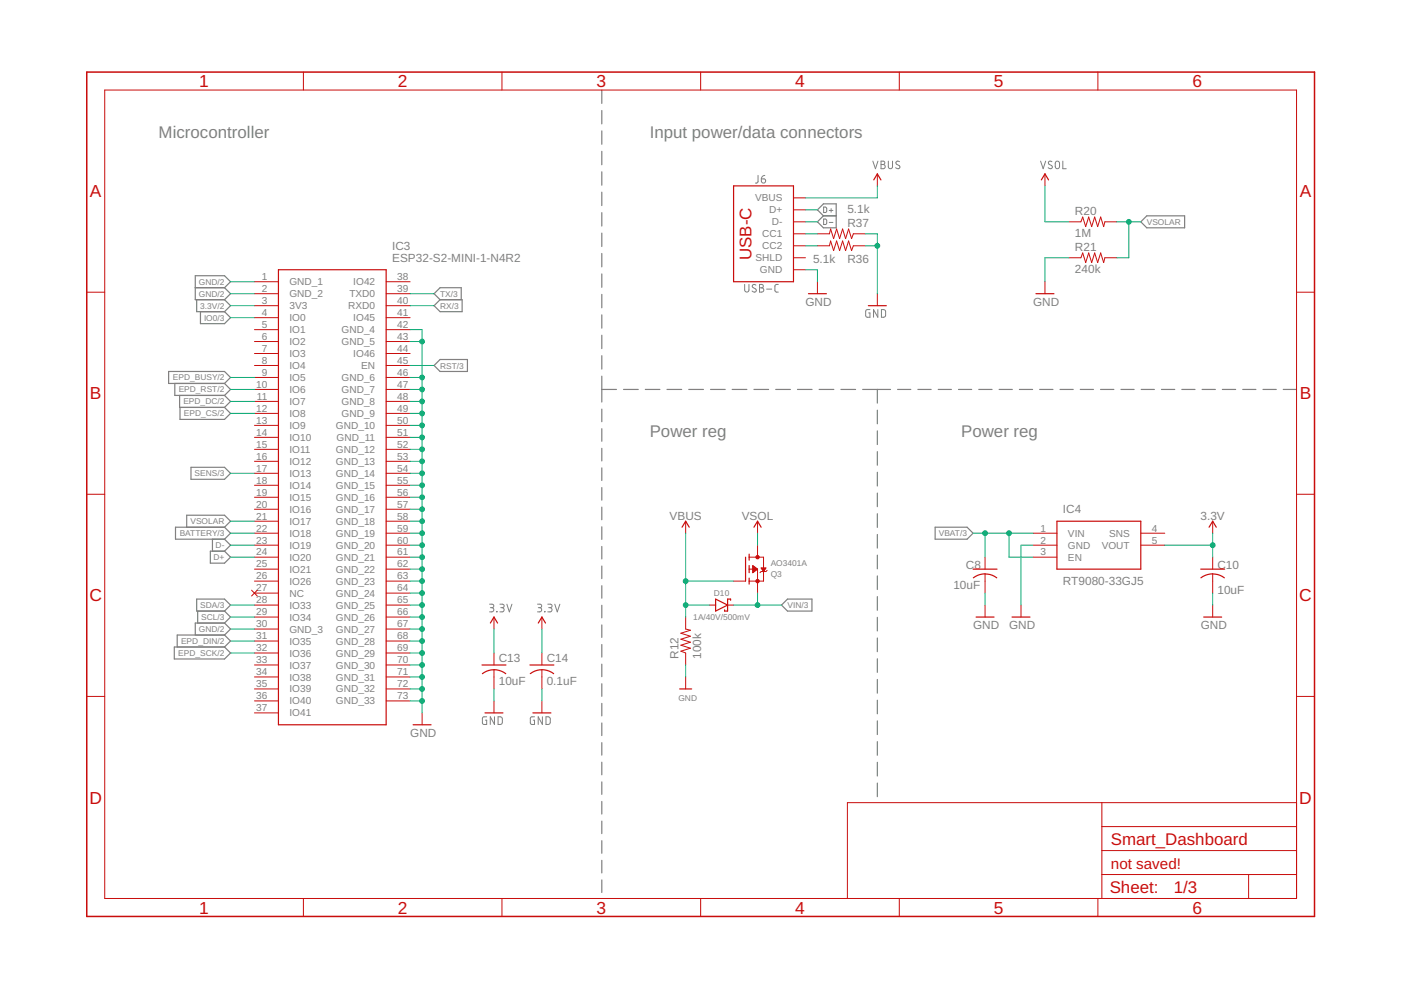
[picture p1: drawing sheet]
<svg xmlns="http://www.w3.org/2000/svg" width="297mm" height="210mm" viewBox="0 0 297 210" stroke-linecap="round" stroke-linejoin="round" font-family="sans-serif">
<g fill="none" stroke="#808080" stroke-width=".21">
<path d="M160.7 37.2v1.4l-.5 .2M161.4 37.9h.6a.45 .45 0 0 1 .3 .5 .45 .45 0 0 1-.5 .4 .45 .45 0 0 1-.4-.4zM162.2 37.2l-.5 .1-.3 .6M185.1 34.2l.5 1.6 .5-1.6M186.8 34.2h.4a.36 .36 0 0 1 .4 .3 .36 .36 0 0 1-.4 .4 .44 .44 0 0 1 .5 .4 .44 .44 0 0 1-.5 .5h-.4zM186.8 34.9h.4M188.3 34.2v1.1a.44 .44 0 0 0 .5 .5 .44 .44 0 0 0 .4-.5v-1.1M190.7 34.3a.41 .41 0 0 0-.6-.1 .41 .41 0 0 0 0 .6l.5 .3a.41 .41 0 0 1 .1 .6 .41 .41 0 0 1-.6 0l-.2-.1M220.6 34.2l.6 1.6 .5-1.6M223 34.3a.41 .41 0 0 0-.6-.1 .41 .41 0 0 0 0 .6l.5 .3a.44 .44 0 0 1 0 .7 .44 .44 0 0 1-.7-.2M223.9 34.3l.3-.1 .3 .1 .1 1a.46 .46 0 0 1-.4 .5 .46 .46 0 0 1-.5-.5zM225.3 34.2v1.6h.8"/>
<path d="M174.6 43.9h.5l.2 .2v.8l-.2 .1-.5 .1zM174.6 46.4l.5 .1 .2 .2v.7l-.2 .2h-.5zM175.8 44.6h.8M175.8 47.2h.8M176.2 44.2v.8M157.9 60.3v1.2a.46 .46 0 0 0 .4 .4 .46 .46 0 0 0 .5-.4v-1.2M160.3 60.5l-.4-.2-.4 .4 .1 .2 .6 .4a.38 .38 0 0 1 .1 .5 .38 .38 0 0 1-.5 .1l-.4-.2M161 60.3h.5a.36 .36 0 0 1 .3 .4 .36 .36 0 0 1-.3 .3 .46 .46 0 0 1 .4 .5 .46 .46 0 0 1-.4 .4h-.5zM161 61h.5M162.5 61.3h1.1M165 60.3l-.6 .1-.1 .3v1l.2 .2h.5M184.4 65.6l-.6 .1-.2 .2-.1 1 .3 .3 .6 .1v-.9h-.2"/>
<path d="M186.1 65.6v1.7l-.9-1.7v1.7M186.9 65.6l.6 .1 .2 .2v1.1l-.2 .2-.6 .1zM103.8 128.1h.5a.37 .37 0 0 1 .4 .4 .37 .37 0 0 1-.4 .3h-.3M104.2 128.8a.44 .44 0 0 1 .5 .5 .44 .44 0 0 1-.5 .4h-.4M105.3 129.6l.1 .1zM106 128.1h.5a.37 .37 0 0 1 .4 .4 .37 .37 0 0 1-.4 .3h-.3M106.4 128.8a.44 .44 0 0 1 .5 .5 .44 .44 0 0 1-.5 .4h-.4M107.5 128.1l.5 1.6 .5-1.6M114 128.1h.5a.37 .37 0 0 1 .4 .4 .37 .37 0 0 1-.4 .3h-.4M114.4 128.8a.44 .44 0 0 1 .5 .5 .44 .44 0 0 1-.5 .4h-.4M115.5 129.6v.1zM116.1 128.1h.6a.37 .37 0 0 1 .4 .4 .37 .37 0 0 1-.4 .3h-.4"/>
<path d="M116.6 128.8a.44 .44 0 0 1 .5 .5 .44 .44 0 0 1-.5 .4h-.5M117.6 128.1l.6 1.6 .5-1.6M103.2 152h-.7l-.2 .2v1l.2 .4h.7v-.9h-.3M104.8 152v1.6l-.9-1.6v1.6M105.6 152h.6l.3 .3v.9l-.3 .4h-.6zM113.3 152h-.7l-.1 .2-.1 1 .2 .4h.7v-.9h-.2M115 152v1.6l-.9-1.6v1.6M115.8 152h.6l.2 .3 .1 .9-.3 .4h-.6z"/>
</g>
<g fill="none" stroke="#808080" stroke-width=".25">
<path d="M127.6 19.1v2.8M127.6 23.4v2.9M127.6 27.7v2.9M127.6 32.1v2.8M127.6 36.4v2.9M127.6 40.7v2.9M127.6 45.1v2.8M127.6 49.4v2.9M127.6 53.7v2.9M127.6 58.1v2.8M173.3 44.5l1.3-1.3h2.7v5.1h-2.7l-1.3-1.3 1.3-1.2zM174.6 45.8h2.7"/>
<path d="M241.9 47l1.2-1.2h8.1v2.5h-8.1zM35.8 78.8h11.8l1.3 1.2-1.3 1.3h-11.8zM41.4 61h6.2M41.7 63.5v2.6h5.9M42.5 66.1v2.5h5.1l1.3-1.2-1.3-1.3M47.6 61l1.3-1.3-1.3-1.2h-6.2v5h6.2M47.6 61l1.3 1.3-1.3 1.2M47.6 63.5l1.3 1.3-1.3 1.3M93.3 63.5l-1.3-1.2 1.3-1.3h4.5v2.5M93.3 63.5h4.7v2.6h-4.7l-1.3-1.3zM93.3 76.2h5.8v2.6h-5.8l-1.3-1.3zM127.6 62.4v2.9"/>
<path d="M127.6 66.8v2.8M127.6 71.1v2.8M127.6 75.4v2.9M127.6 79.8v5.4M37.1 81.3v2.5h10.5M38.1 83.8v2.6h9.5M38.2 86.4v2.5h9.4l1.3-1.2-1.3-1.3M40.5 99.1h7.1l1.3 1.3-1.3 1.2h-7.1zM47.6 81.3l1.3 1.3-1.3 1.2M47.6 83.8l1.3 1.3-1.3 1.3M127.6 86.7v2.7M127.6 90.9v2.7"/>
<path d="M127.6 95.1v2.6M127.6 99.2v2.7M127.6 82.6h3.1M132.2 82.6h3.1M136.8 82.6h3.1M141.4 82.6h3.1M146 82.6h3.1M150.6 82.6h3.2M155.2 82.6h3.1M159.9 82.6h3.1M164.5 82.6h3.1M169.1 82.6h3.1"/>
<path d="M173.7 82.6h3.1M178.3 82.6h3.1M182.9 82.6h5.9M186 82.6v2.9M186 87v2.9M186 91.4v2.9M186 95.8v2.8M190.3 82.6h2.8M194.6 82.6h2.8M198.9 82.6h2.8M203.2 82.6h2.8M207.5 82.6h2.8"/>
<path d="M211.8 82.6h2.8M216.1 82.6h2.8M220.4 82.6h2.8M224.7 82.6h2.8M229 82.6h2.8M233.3 82.6h2.9M237.7 82.6h2.8M242 82.6h2.8M246.3 82.6h2.8M250.6 82.6h2.8M254.9 82.6h2.8M259.2 82.6h2.8"/>
<path d="M263.5 82.6h2.8M267.8 82.6h2.8M272.1 82.6h2.8M39.6 111.8v-2.6h8l1.3 1.3-1.3 1.3M44.6 116.9h3l1.3 1.2-1.3 1.3h-3zM45 114.3v2.6M47.6 111.8l1.3 1.3-1.3 1.2M47.6 111.8h-10.4v2.5h10.4M47.6 114.3l1.3 1.3-1.3 1.3M127.6 103.4v2.6M127.6 107.5v2.7M127.6 111.7v2.7"/>
<path d="M127.6 115.9v2.6M186 100.1v2.9M186 104.5v2.9M186 108.9v2.9M186 113.3v2.9M186 117.7v2.9M198.3 111.8h6.7l1.3 1.3-1.3 1.2h-6.7zM37 137.2h10.6l1.3 1.3-1.3 1.2h-10.6zM41.7 127h5.9l1.3 1.3-1.3 1.3h-5.9zM41.9 129.6v2.5M47.6 132.1h-6.2v2.5M47.6 132.1l1.3 1.3-1.3 1.2"/>
<path d="M47.6 134.6h-10v2.6M47.6 129.6l1.3 1.2-1.3 1.3M47.6 134.6l1.3 1.3-1.3 1.3M127.6 120v2.7M127.6 124.2v2.6M127.6 128.3v2.7M127.6 132.5v2.6M127.6 136.7v2.6M165.7 128.3l1.3-1.3h5.1v2.6h-5.1zM186 122.1v2.9M186 126.5v2.9M186 130.9v2.9"/>
<path d="M186 135.3v2.9M186 139.7v2.9M127.6 140.8v2.7M127.6 145v2.6M127.6 149.1v2.7M127.6 153.3v2.7M127.6 157.5v2.6M186 144.1v2.9M186 148.5v2.8M186 152.8v2.9M186 157.2v2.9M127.6 161.6v2.7"/>
<path d="M127.6 165.8v2.6M127.6 169.9v2.7M127.6 174.1v2.6M127.6 178.2v2.7M186 161.6v2.9M186 166v2.9M127.6 182.4v2.7M127.6 186.6v2.6"/>
</g>
<g fill="none" stroke="#c90d0c" stroke-width=".21">
<path d="M22.2 19.1h252.7v171.4h-252.7zM64.3 15.3v3.8M106.4 15.3v3.8M148.5 15.3v3.8M190.7 15.3v3.8M232.8 15.3v3.8M186 36.9v2.5M221.6 36.9v2.5M54 59.7h5M81.9 59.7h5.1M168.2 57.2h2.6M168.2 42h2.6"/>
<path d="M168.2 49.6h2.6M168.2 44.5h2.6M168.2 47h2.6M168.2 52.1h2.6M168.2 54.7h2.6M173.3 49.6h2.6l.2-1 .6 2 .7-2 .6 2 .6-2 .7 2 .6-2 .7 2 .3-1h2.6M173.3 52.1h2.6l.2-1 .6 2 .7-2 .6 2 .6-2 .7 2 .6-2 .7 2 .3-1h2.6M173.3 59.7v2.6M221.6 59.7v2.6M226.6 47h2.6l.4-1 .6 2 .6-2 .7 2 .6-2 .6 2 .7-2 .6 2 .3-1h2.5M226.6 54.7h2.6l.4-1.1 .6 2.1 .6-2.1 .7 2.1 .6-2.1 .6 2.1 .7-2.1 .6 2.1 .3-1h2.5M18.4 62h3.8"/>
<path d="M54 62.3h5M54 64.8h5M54 67.4h5M54 69.9h5M54 72.4h5M54 75h5M54 77.5h5M81.9 62.3h5.1M81.9 64.8h5.1M81.9 67.4h5.1M81.9 69.9h5.1M81.9 72.4h5.1"/>
<path d="M81.9 75h5.1M81.9 77.5h5.1M186 62.3v2.5M274.9 62h3.8M54 80h5M54 82.6h5M54 85.1h5M54 87.7h5M54 90.2h5M54 92.7h5M54 95.3h5M54 97.8h5"/>
<path d="M81.9 80h5.1M81.9 82.6h5.1M81.9 85.1h5.1M81.9 87.7h5.1M81.9 90.2h5.1M81.9 92.7h5.1M81.9 95.3h5.1M81.9 97.8h5.1M18.4 104.8h3.8M54 100.4h5M54 102.9h5M54 105.4h5"/>
<path d="M54 108h5M54 110.5h5M54 113.1h5M54 115.6h5M54 118.1h5M81.9 100.4h5.1M81.9 102.9h5.1M81.9 105.4h5.1M81.9 108h5.1M81.9 110.5h5.1M81.9 113.1h5.1M81.9 115.6h5.1"/>
<path d="M81.9 118.1h5.1M145.4 110.5v2.6M158.8 118.1h3.1v5.1h-3.1M159.6 119.9l1 .8-1 .7zM160.6 110.5v2.6M160.6 115.6v2.5M208.9 118.1v2.6M219 113.1h5.1M219 115.6h5.1M219 118.1h5.1M241.9 113.1h5.1M241.9 115.6h5.1"/>
<path d="M257.1 110.5v2.6M257.1 118.1v2.6M274.9 104.8h3.8M53.3 125.1l1.2 1.3M54 120.7h5M54 123.2h5M54 125.8h5M54 128.3h5M54 130.8h5M54 133.4h5M54 135.9h5M54 138.5h5"/>
<path d="M54.5 125.1l-1.2 1.3M81.9 120.7h5.1M81.9 123.2h5.1M81.9 125.8h5.1M81.9 128.3h5.1M81.9 130.8h5.1M81.9 133.4h5.1M81.9 135.9h5.1M81.9 138.5h5.1M104.7 130.8v2.6M104.7 138.5v2.5M114.9 130.8v2.6"/>
<path d="M114.9 138.5v2.5M145.4 130.8v2.6l1 .2-2 .7 2 .6-2 .6 2 .7-2 .6 2 .6-2 .7 1 .4v2.5M150.5 128.3h1.2M154.3 128.3h1.2M155.5 123.2h2.6M158.8 120.7h1.8M159.6 121.1h.4M159.6 121h.6M159.6 120.9h.8M159.6 120.7h.9M159.6 120.6h.9M159.6 120.5h.8"/>
<path d="M159.6 121.3h.1M159.6 121.2h.3M159.6 120.4h.6M159.6 120.2h.5M159.6 120.1h.3M159.6 120h.1M160.6 120.7v5.1M161.4 120.4h1l-.5 .8zM161.4 120.5h.9M161.5 120.6h.7M161.6 120.7h.6M161.7 120.9h.4"/>
<path d="M161.8 121h.2M161.8 121.1h.1M162.6 120.9l-.2 .3h-1l-.3 .2M208.9 121.7v4.1M208.9 128.3v2.5M216.5 128.3v2.5M257.1 121.7v4.1M257.1 128.3v2.5M18.4 147.7h3.8M54 141h5M54 143.5h5M54 146.1h5"/>
<path d="M54 148.6h5M54 151.2h5M81.9 141h5.1M81.9 143.5h5.1M81.9 146.1h5.1M81.9 148.6h5.1M89.5 151.2v2.5M104.7 142v4.1M104.7 148.6v2.6M114.9 142v4.1M114.9 148.6v2.6M145.4 143.5v2.6"/>
<path d="M274.9 147.7h3.8M233.6 170.2v20.3M233.6 175.3h41.3M274.9 170.2h-95.2v20.3M64.3 190.5v3.8M106.4 190.5v3.8M148.5 190.5v3.8M190.7 190.5v3.8M232.8 190.5v3.8M233.6 185.4h41.3M233.6 180.3h41.3M264.7 185.4v5.1"/>
</g>
<path d="M18.4 15.3h260.3v179h-260.3z" fill="none" stroke="#c90d0c" stroke-width=".32"/>
<g fill="none" stroke="#c90d0c" stroke-width=".25">
<path d="M155.5 39.4h12.7v20.3h-12.7zM185.3 38.1l.7-1.2 .8 1.2M220.8 38.1l.8-1.2 .7 1.2M59 57.2h22.9v96.5h-22.9zM171.4 62.3h3.8M184.1 64.8h3.8M219.6 62.3h3.9M144.6 111.8l.8-1.3 .7 1.3M158.1 118.1v5.1M158.8 117.5v1.3M158.8 119.9v1.5M159.9 111.8l.7-1.3 .8 1.3"/>
<path d="M224.1 110.5h17.8v10.2h-17.8zM256.3 111.8l.8-1.3 .8 1.3M104 132.1l.7-1.3 .8 1.3M114.1 132.1l.8-1.3 .8 1.3M151.7 127l2.6 1.3-2.6 1.3zM154.9 127.3v-.3h-.6v2.6h-.7v-.3M158.8 122.6v1.2M206.3 120.7h5.1M206.9 130.8h3.9M208.9 121.7l-1.6 .3-.9 .5M208.9 121.7l1 .1 1.4 .7M214.6 130.8h3.8"/>
<path d="M254.6 120.7h5.1M255.2 130.8h3.8M257.1 121.7l-1.6 .3-.9 .5M257.1 121.7l1.1 .1 1.4 .7M87.6 153.7h3.8M102.2 141h5.1M102.3 142.8a4 4 0 0 1 4.9 0M102.8 151.2h3.8M112.4 141h5M112.4 142.8a4 4 0 0 1 5 0M113 151.2h3.8M144.1 146.1h2.5"/>
</g>
<g fill="#c90d0c" stroke="#c90d0c" stroke-width=".21">
<circle cx="160.6" cy="123.2" r=".36"/>
<circle cx="160.6" cy="118.1" r=".36"/>
</g>
<g fill="none" stroke="#0dab76" stroke-width=".21">
<path d="M186 39.4v2.6h-15.2M221.6 39.4v7.6h5M48.9 59.7h5.1M170.8 57.2h2.5v2.5M170.8 52.1h2.5M170.8 49.6h2.5M170.8 47h2.5M170.8 44.5h2.5M183.5 49.6h2.5v12.7M183.5 52.1h2.5M226.6 54.7h-5v5M236.8 47h5.1"/>
<path d="M239.3 47v7.7h-2.5M48.9 62.3h5.1M48.9 64.8h5.1M48.9 67.4h5.1M87 69.9h2.5v81.3M87 72.4h2.5M87 62.3h5M87 64.8h5M87 77.5h5M48.9 80h5.1M48.9 87.7h5.1M48.9 85.1h5.1"/>
<path d="M48.9 82.6h5.1M87 80h2.5M87 97.8h2.5M87 95.3h2.5M87 92.7h2.5M87 90.2h2.5M87 87.7h2.5M87 85.1h2.5M87 82.6h2.5M48.9 118.1h5.1M48.9 115.6h5.1M48.9 113.1h5.1"/>
<path d="M48.9 110.5h5.1M48.9 100.4h5.1M87 118.1h2.5M87 115.6h2.5M87 113.1h2.5M87 110.5h2.5M87 108h2.5M87 105.4h2.5M87 102.9h2.5M87 100.4h2.5M145.4 113.1v17.7M160.6 113.1v2.5"/>
<path d="M206.3 113.1h12.7M208.9 113.1v5M213.9 113.1v5h5.1M219 115.6h-2.5v12.7M247 115.6h10.1M257.1 113.1v5M48.9 138.5h5.1M48.9 135.9h5.1M48.9 133.4h5.1M48.9 130.8h5.1M48.9 128.3h5.1M87 138.5h2.5"/>
<path d="M87 135.9h2.5M87 133.4h2.5M87 130.8h2.5M87 128.3h2.5M87 125.8h2.5M87 123.2h2.5M87 120.7h2.5M104.7 133.4v5.1M114.9 133.4v5.1M145.4 128.3h5.1M145.4 123.2h10.1M155.5 128.3h10.2"/>
<path d="M160.6 125.8v2.5M208.9 125.8v2.5M257.1 125.8v2.5M87 148.6h2.5M87 146.1h2.5M87 143.5h2.5M87 141h2.5M104.7 146.1v2.5M114.9 146.1v2.5M145.4 141v2.5"/>
</g>
<g fill="#0dab76" stroke="#0dab76" stroke-width=".21">
<circle cx="186" cy="52.1" r=".51"/>
<circle cx="89.5" cy="148.6" r=".51"/>
<circle cx="89.5" cy="146.1" r=".51"/>
<circle cx="89.5" cy="143.5" r=".51"/>
<circle cx="89.5" cy="141" r=".51"/>
<circle cx="89.5" cy="138.5" r=".51"/>
<circle cx="89.5" cy="135.9" r=".51"/>
<circle cx="89.5" cy="133.4" r=".51"/>
<circle cx="89.5" cy="130.8" r=".51"/>
<circle cx="89.5" cy="128.3" r=".51"/>
<circle cx="89.5" cy="125.8" r=".51"/>
<circle cx="89.5" cy="123.2" r=".51"/>
<circle cx="89.5" cy="120.7" r=".51"/>
<circle cx="89.5" cy="118.1" r=".51"/>
<circle cx="89.5" cy="115.6" r=".51"/>
<circle cx="89.5" cy="113.1" r=".51"/>
<circle cx="89.5" cy="110.5" r=".51"/>
<circle cx="89.5" cy="108" r=".51"/>
<circle cx="89.5" cy="105.4" r=".51"/>
<circle cx="89.5" cy="102.9" r=".51"/>
<circle cx="89.5" cy="100.4" r=".51"/>
<circle cx="89.5" cy="97.8" r=".51"/>
<circle cx="89.5" cy="95.3" r=".51"/>
<circle cx="89.5" cy="92.7" r=".51"/>
<circle cx="89.5" cy="90.2" r=".51"/>
<circle cx="89.5" cy="87.7" r=".51"/>
<circle cx="89.5" cy="85.1" r=".51"/>
<circle cx="89.5" cy="82.6" r=".51"/>
<circle cx="89.5" cy="80" r=".51"/>
<circle cx="89.5" cy="72.4" r=".51"/>
<circle cx="257.1" cy="115.6" r=".51"/>
<circle cx="239.3" cy="47" r=".51"/>
<circle cx="145.4" cy="128.3" r=".51"/>
<circle cx="145.4" cy="123.2" r=".51"/>
<circle cx="208.9" cy="113.1" r=".51"/>
<circle cx="213.9" cy="113.1" r=".51"/>
<circle cx="160.6" cy="128.3" r=".51"/>
</g>
<g font-size="3.7" fill="#c90d0c">
<text x="42.2" y="18.5">1</text>
<text x="84.4" y="18.5">2</text>
<text x="126.5" y="18.5">3</text>
<text x="168.6" y="18.5">4</text>
<text x="210.7" y="18.5">5</text>
<text x="252.8" y="18.5">6</text>
<text x="19.1" y="41.8">A</text>
<text x="275.6" y="41.8">A</text>
<text x="19.1" y="84.7">B</text>
<text x="275.6" y="84.7">B</text>
<text x="19" y="127.5">C</text>
<text x="275.5" y="127.5">C</text>
<text x="19" y="170.4">D</text>
<text x="275.5" y="170.4">D</text>
<text x="42.2" y="193.7">1</text>
<text x="84.4" y="193.7">2</text>
<text x="126.5" y="193.7">3</text>
<text x="168.6" y="193.7">4</text>
<text x="210.7" y="193.7">5</text>
<text x="252.8" y="193.7">6</text>
</g>
<g font-size="3.6" fill="#808080">
<text x="33.6" y="29.3">Microcontroller</text>
<text x="137.8" y="29.3">Input power/data connectors</text>
<text x="137.8" y="92.7">Power reg</text>
<text x="203.8" y="92.7">Power reg</text>
</g>
<g font-size="3.6" fill="#c90d0c">
<text x="159.3" y="55.1" transform="rotate(-90 159.3 55.1)">USB-C</text>
<text x="235.5" y="179.1">Smart_Dashboard</text>
<text x="235.3" y="189.4">Sheet:</text>
<text x="248.9" y="189.2">1/3</text>
</g>
<text font-size="3.2" fill="#c90d0c" x="235.5" y="184.2">not saved!</text>
<g font-size="2.5" fill="#808080">
<text x="179.7" y="45.3">5.1k</text>
<text x="227.9" y="45.5">R20</text>
<text x="83.2" y="53">IC3</text>
<text x="179.7" y="48.1">R37</text>
<text x="227.9" y="50.3">1M</text>
<text x="227.9" y="53.1">R21</text>
<text x="83.2" y="55.5">ESP32-S2-MINI-1-N4R2</text>
<text x="172.4" y="55.7">5.1k</text>
<text x="179.7" y="55.7">R36</text>
<text x="227.9" y="57.9">240k</text>
<text x="170.8" y="64.8">GND</text>
<text x="219" y="64.8">GND</text>
<text x="142" y="110.3">VBUS</text>
<text x="157.3" y="110.3">VSOL</text>
<text x="225.4" y="108.9">IC4</text>
<text x="254.5" y="110.3">3.3V</text>
<text x="202.1" y="124.9">10uF</text>
<text x="204.8" y="120.5">C8</text>
<text x="225.4" y="124.1">RT9080-33GJ5</text>
<text x="258.1" y="125.9">10uF</text>
<text x="258.1" y="120.5">C10</text>
<text x="206.3" y="133.4">GND</text>
<text x="213.9" y="133.4">GND</text>
<text x="254.6" y="133.4">GND</text>
<text x="105.8" y="140.3">C13</text>
<text x="115.9" y="140.3">C14</text>
<text x="143.9" y="139.7" transform="rotate(-90 143.9 139.7)">R12</text>
<text x="148.7" y="139.7" transform="rotate(-90 148.7 139.7)">100k</text>
<text x="105.8" y="145.2">10uF</text>
<text x="115.9" y="145.2">0.1uF</text>
<text x="87" y="156.2">GND</text>
</g>
<g font-size="2.1" fill="#808080">
<text x="160.1" y="42.7">VBUS</text>
<text x="163.1" y="45.3">D+</text>
<text x="163.6" y="47.8">D-</text>
<text x="161.6" y="50.3">CC1</text>
<text x="161.6" y="52.9">CC2</text>
<text x="55.5" y="59.4">1</text>
<text x="84.2" y="59.4">38</text>
<text x="160.2" y="55.4">SHLD</text>
<text x="161.1" y="57.9">GND</text>
<text x="55.5" y="61.9">2</text>
<text x="55.5" y="64.4">3</text>
<text x="61.4" y="60.5">GND_1</text>
<text x="61.4" y="63">GND_2</text>
<text x="61.4" y="65.6">3V3</text>
<text x="73.9" y="65.6">RXD0</text>
<text x="74.1" y="63">TXD0</text>
<text x="74.9" y="60.5">IO42</text>
<text x="84.2" y="61.9">39</text>
<text x="84.2" y="64.4">40</text>
<text x="55.5" y="67">4</text>
<text x="55.5" y="69.5">5</text>
<text x="61.4" y="68.1">IO0</text>
<text x="61.4" y="70.6">IO1</text>
<text x="72.4" y="70.6">GND_4</text>
<text x="74.9" y="68.1">IO45</text>
<text x="84.2" y="67">41</text>
<text x="84.2" y="69.5">42</text>
<text x="55.5" y="72.1">6</text>
<text x="55.5" y="74.6">7</text>
<text x="55.5" y="77.1">8</text>
<text x="61.4" y="73.2">IO2</text>
<text x="61.4" y="75.7">IO3</text>
<text x="72.4" y="73.2">GND_5</text>
<text x="74.9" y="75.7">IO46</text>
<text x="84.2" y="72.1">43</text>
<text x="84.2" y="74.6">44</text>
<text x="84.2" y="77.1">45</text>
<text x="54.3" y="82.2">10</text>
<text x="55.5" y="79.7">9</text>
<text x="61.4" y="78.3">IO4</text>
<text x="61.4" y="80.8">IO5</text>
<text x="61.4" y="83.3">IO6</text>
<text x="72.4" y="80.8">GND_6</text>
<text x="72.4" y="83.3">GND_7</text>
<text x="76.6" y="78.3">EN</text>
<text x="84.2" y="79.7">46</text>
<text x="84.2" y="82.2">47</text>
<text x="54.3" y="87.3">12</text>
<text x="54.3" y="89.8">13</text>
<text x="54.5" y="84.8">11</text>
<text x="61.4" y="85.9">IO7</text>
<text x="61.4" y="88.4">IO8</text>
<text x="72.4" y="85.9">GND_8</text>
<text x="72.4" y="88.4">GND_9</text>
<text x="84.2" y="84.8">48</text>
<text x="84.2" y="87.3">49</text>
<text x="84.2" y="89.8">50</text>
<text x="54.3" y="92.4">14</text>
<text x="54.3" y="94.9">15</text>
<text x="61.4" y="91">IO9</text>
<text x="61.4" y="93.5">IO10</text>
<text x="71.2" y="91">GND_10</text>
<text x="71.4" y="93.5">GND_11</text>
<text x="84.2" y="92.4">51</text>
<text x="84.2" y="94.9">52</text>
<text x="54.3" y="97.5">16</text>
<text x="54.3" y="100">17</text>
<text x="61.4" y="96">IO11</text>
<text x="61.4" y="98.6">IO12</text>
<text x="61.4" y="101.1">IO13</text>
<text x="71.2" y="96">GND_12</text>
<text x="71.2" y="98.6">GND_13</text>
<text x="71.2" y="101.1">GND_14</text>
<text x="84.2" y="97.5">53</text>
<text x="84.2" y="100">54</text>
<text x="54.3" y="102.5">18</text>
<text x="54.3" y="105.1">19</text>
<text x="54.3" y="107.6">20</text>
<text x="61.4" y="103.7">IO14</text>
<text x="61.4" y="106.2">IO15</text>
<text x="71.2" y="103.7">GND_15</text>
<text x="71.2" y="106.2">GND_16</text>
<text x="84.2" y="102.5">55</text>
<text x="84.2" y="105.1">56</text>
<text x="84.2" y="107.6">57</text>
<text x="54.3" y="110.2">21</text>
<text x="54.3" y="112.7">22</text>
<text x="61.4" y="108.7">IO16</text>
<text x="61.4" y="111.3">IO17</text>
<text x="61.4" y="113.8">IO18</text>
<text x="71.2" y="108.7">GND_17</text>
<text x="71.2" y="111.3">GND_18</text>
<text x="71.2" y="113.8">GND_19</text>
<text x="84.2" y="110.2">58</text>
<text x="84.2" y="112.7">59</text>
<text x="220.6" y="112.7">1</text>
<text x="226.4" y="113.8">VIN</text>
<text x="235.2" y="113.8">SNS</text>
<text x="244.2" y="112.7">4</text>
<text x="54.3" y="115.2">23</text>
<text x="54.3" y="117.8">24</text>
<text x="61.4" y="116.4">IO19</text>
<text x="61.4" y="118.9">IO20</text>
<text x="71.2" y="116.4">GND_20</text>
<text x="71.2" y="118.9">GND_21</text>
<text x="84.2" y="115.2">60</text>
<text x="84.2" y="117.8">61</text>
<text x="220.6" y="115.2">2</text>
<text x="220.6" y="117.8">3</text>
<text x="226.4" y="116.4">GND</text>
<text x="226.4" y="118.9">EN</text>
<text x="233.6" y="116.4">VOUT</text>
<text x="244.2" y="115.2">5</text>
<text x="54.3" y="120.3">25</text>
<text x="54.3" y="122.9">26</text>
<text x="54.3" y="125.4">27</text>
<text x="61.4" y="121.4">IO21</text>
<text x="61.4" y="124">IO26</text>
<text x="71.2" y="121.4">GND_22</text>
<text x="71.2" y="124">GND_23</text>
<text x="84.2" y="120.3">62</text>
<text x="84.2" y="122.9">63</text>
<text x="84.2" y="125.4">64</text>
<text x="54.3" y="127.9">28</text>
<text x="54.3" y="130.5">29</text>
<text x="61.4" y="126.5">NC</text>
<text x="61.4" y="129">IO33</text>
<text x="61.4" y="131.6">IO34</text>
<text x="71.2" y="126.5">GND_24</text>
<text x="71.2" y="129">GND_25</text>
<text x="71.2" y="131.6">GND_26</text>
<text x="84.2" y="127.9">65</text>
<text x="84.2" y="130.5">66</text>
<text x="54.3" y="133">30</text>
<text x="54.3" y="135.5">31</text>
<text x="61.4" y="134.1">GND_3</text>
<text x="61.4" y="136.7">IO35</text>
<text x="71.2" y="134.1">GND_27</text>
<text x="71.2" y="136.7">GND_28</text>
<text x="84.2" y="133">67</text>
<text x="84.2" y="135.5">68</text>
<text x="54.3" y="138.1">32</text>
<text x="54.3" y="140.6">33</text>
<text x="54.3" y="143.2">34</text>
<text x="61.4" y="139.2">IO36</text>
<text x="61.4" y="141.7">IO37</text>
<text x="71.2" y="139.2">GND_29</text>
<text x="71.2" y="141.7">GND_30</text>
<text x="84.2" y="138.1">69</text>
<text x="84.2" y="140.6">70</text>
<text x="84.2" y="143.2">71</text>
<text x="54.3" y="145.7">35</text>
<text x="54.3" y="148.2">36</text>
<text x="61.4" y="144.3">IO38</text>
<text x="61.4" y="146.8">IO39</text>
<text x="61.4" y="149.4">IO40</text>
<text x="71.2" y="144.3">GND_31</text>
<text x="71.2" y="146.8">GND_32</text>
<text x="71.2" y="149.4">GND_33</text>
<text x="84.2" y="145.7">72</text>
<text x="84.2" y="148.2">73</text>
<text x="54.3" y="150.8">37</text>
<text x="61.4" y="151.9">IO41</text>
</g>
<g font-size="1.8" fill="#808080">
<text x="243.1" y="47.7">VSOLAR</text>
<text x="42.2" y="60.4">GND/2</text>
<text x="42.2" y="62.9">GND/2</text>
<text x="42.5" y="65.4">3.3V/2</text>
<text x="93.3" y="65.4">RX/3</text>
<text x="93.3" y="62.9">TX/3</text>
<text x="43.3" y="68">IO0/3</text>
<text x="36.7" y="80.7">EPD_BUSY/2</text>
<text x="37.9" y="83.2">EPD_RST/2</text>
<text x="93.3" y="78.1">RST/3</text>
<text x="38.9" y="85.8">EPD_DC/2</text>
<text x="39" y="88.3">EPD_CS/2</text>
<text x="41.3" y="101">SENS/3</text>
<text x="38.1" y="113.7">BATTERY/3</text>
<text x="40.4" y="111.1">VSOLAR</text>
<text x="199" y="113.7">VBAT/3</text>
<text x="45.3" y="118.8">D+</text>
<text x="45.7" y="116.2">D-</text>
<text x="163.4" y="120">AO3401A</text>
<text x="163.4" y="122.3">Q3</text>
<text x="42.5" y="128.9">SDA/3</text>
<text x="42.6" y="131.5">SCL/3</text>
<text x="147" y="131.4">1A/40V/500mV</text>
<text x="151.4" y="126.4">D10</text>
<text x="167" y="128.9">VIN/3</text>
<text x="38.4" y="136.5">EPD_DIN/2</text>
<text x="42.2" y="134">GND/2</text>
<text x="37.8" y="139.1">EPD_SCK/2</text>
<text x="143.8" y="148.6">GND</text>
</g>
</svg>
